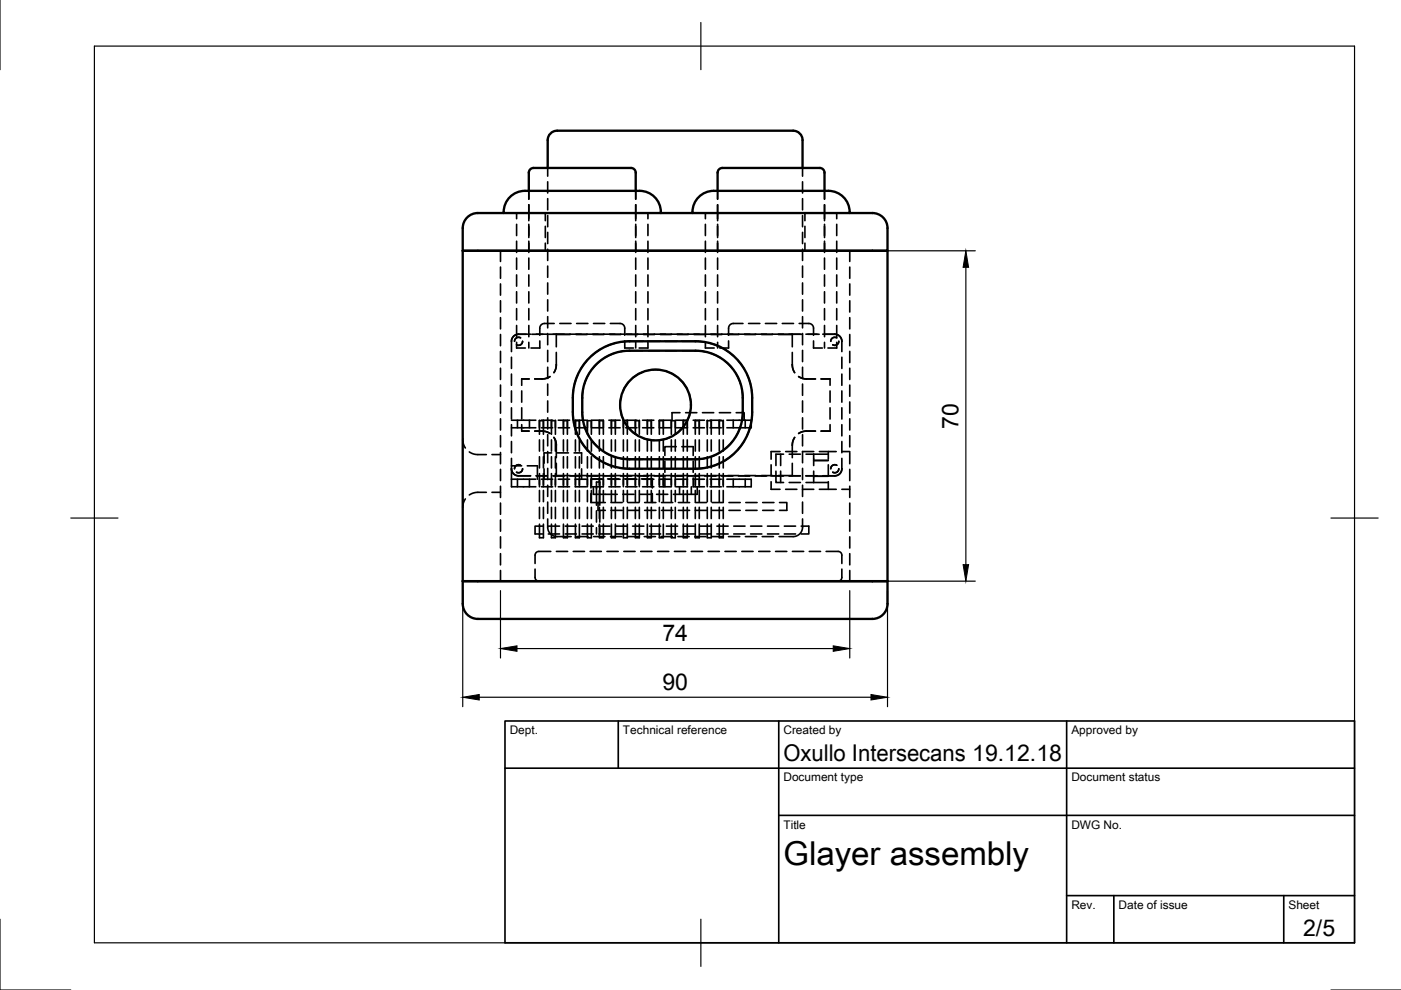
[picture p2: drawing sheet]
<svg xmlns="http://www.w3.org/2000/svg" width="297mm" height="210mm" viewBox="0 0 297 210" stroke-linecap="round" stroke-linejoin="round" font-family="sans-serif">
<!-- layer: Hidden -->
<g fill="none" stroke="#000" stroke-width=".35">
<path d="M116.1 35.6v1.8M116.1 38.5v2.4M170.2 35.6v1.8M170.2 38.5v2.4M106.1 53.2v2.2M106.1 56.6v2.4M109.5 45.2v1.2M109.5 47.6v2.3M109.5 51.1v2.4M109.5 54.7v2.4M109.5 58.3v2.4M112.1 40.5v1.7"/>
<path d="M112.1 43.4v3.4M112.1 47.6v2.8M112.1 51.1v2.4M112.1 54.7v2.4M112.1 58.3v2.4M115.6 45.2v1.6M115.6 48v2.4M115.6 51.6v1.6M116.1 42.1v2.4M116.1 45.7v2.4M116.1 49.3v2.4M116.1 52.8v2.4"/>
<path d="M116.1 56.4v2.4M116.1 60v2.4M134.8 40.5v1.7M134.8 43.4v3.4M134.8 47.6v2.8M134.8 51.1v2.4M134.8 54.7v2.4M134.8 58.3v2.4M137.4 45.2v1.2M137.4 47.6v2.3M137.4 51.1v2.4M137.4 54.7v2.4"/>
<path d="M137.4 58.3v2.4M149.6 45.2v1.2M149.6 47.6v2.3M149.6 51.1v2.4M149.6 54.7v2.4M149.6 58.3v2.4M152.1 40.5v1.7M152.1 43.4v3.4M152.1 47.6v2.8M152.1 51.1v2.4M152.1 54.7v2.4M152.1 58.3v2.4"/>
<path d="M170.2 42.1v2.4M170.2 45.7v2.4M170.2 49.3v2.4M170.2 52.8v2.4M170.2 56.4v2.4M170.2 60v2.4M170.7 45.2v1.6M170.7 48v2.4M170.7 51.6v1.6M174.8 40.5v1.7M174.8 43.4v3.4M174.8 47.6v2.8"/>
<path d="M174.8 51.1v2.4M174.8 54.7v2.4M174.8 58.3v2.4M177.4 45.2v1.2M177.4 47.6v2.3M177.4 51.1v2.4M177.4 54.7v2.4M177.4 58.3v2.4M180.2 53.2v2.2M180.2 56.6v2.4M106.1 60.2v2.4M106.1 63.8v2.4"/>
<path d="M106.1 67.3v2.4M106.1 70.9v2.4M106.1 74.5v2.4M106.1 78.1v2.4M108.4 75.7v2.4M108.4 79.3v2.4M109.5 72.6v1.2h1.9M109.5 61.9v2.3M109.5 65.4v2.4M109.5 69v2.4M110.4 71.6a.85 .85 0 0 0-1.3 .8 .85 .85 0 0 1 1.3-.8M110.8 72.4a.85 .85 0 0 1-1.3 .7"/>
<path d="M112.1 61.9v2.3M112.1 65.4v2.4M112.1 69v2.4M112.1 72.6v1.2M112.5 70.9h-2.6a1.5 1.5 0 0 0-1.5 1.5v2.1M114.4 72.3v1.5h-1.8M116.1 70.9h-3.3M116.1 63.6v2.3M116.1 67.1v2.4M116.1 70.7v2.4M116.1 74.3v2.4M116.1 77.9v2.3"/>
<path d="M116.3 70.9h53.8M116.6 79.9l-.8 .3-.9 .2M116.6 79.8l-.8 .4-.9 .1M117.5 68.6h-2.1l-.6 .2-.3 .6-.1 1.7M117.9 77.4l-.1 .9-.4 .7M117.9 77.3l-.1 .9-.4 .8M117.9 70.9v2.6M117.9 74.7v2.7M117.9 70.9h3M118.7 68.6h2.4M122.1 70.9h2.4M122.3 68.6h2.3"/>
<path d="M122.6 79.3l-.8 2.2M124.6 76.3l-1.5 1.9M124.9 79.2l-1 2.1M125.7 70.9h2.4M125.8 68.6h2.4M127.3 76.5l-1.7 1.7M127.3 74.1l-1.9 1.4M129.3 70.9h2.3M129.4 68.6h2.1l.6 .2 .3 .6 .1 1.7M130.4 74.9l-2.1 .9M130.6 72.7l-2.2 .8M132.5 72.3v1.5h1.8"/>
<path d="M132.8 70.9h2.4M134.8 61.9v2.3M134.8 65.4v2.4M134.8 69v2.4M134.8 72.6v1.2M136.3 72.4l-4.5 .1M136.3 74.4h-3.1l-1.6 .2M136.3 78.9l-2.1 1.2M136.4 70.9h2.4M137.4 72.6v1.2h-1.9M137.4 61.9v2.3M137.4 65.4v2.4"/>
<path d="M137.4 69v2.4M137.5 72.4h2.4M137.5 74.4h2.4M139.9 78.4l-2.4 .1M140 70.9h2.4M141.1 72.4h2.3M141.1 74.4h2.3M141.1 78.7l2.1 1M143.6 70.9h2.3M144.6 72.4l4.5 .1M144.6 74.4h3.1l1.7 .2M147.1 70.9h2.4"/>
<path d="M149.6 72.6v1.2h1.8M149.6 61.9v2.3M149.6 65.4v2.4M149.6 69v2.4M150.3 72.7l2.3 .8M150.5 74.9l2.2 .9M150.7 70.9h2.4M152.1 61.9v2.3M152.1 65.4v2.4M152.1 69v2.4M152.1 72.6v1.2M153.6 74.1l1.9 1.4"/>
<path d="M153.7 76.5l1.6 1.7M154.3 70.9h2.4M154.5 72.3v1.5h-1.9M156 79.2l1 2.1M156.4 76.3l1.4 1.9M157.5 68.6h-2.1l-.6 .2-.3 .6v1.7M157.9 70.9h2.3M158.3 79.3l.8 2.2M158.7 68.6h2.4M161.4 70.9h2.4M162.3 68.6h2.4M165 70.9h3"/>
<path d="M165.9 68.6h2.3M168 77.4l.1 .9 .4 .7M168 77.3l.1 .9 .4 .8M168 70.9v2.6M168 74.7v2.7M169.3 79.9l.8 .3 .9 .2M169.3 79.8l.8 .4 .9 .1M169.4 68.6h2.1l.6 .2 .4 .6v1.7M170.2 63.6v2.3M170.2 67.1v2.4M170.2 70.7v2.4M170.2 74.3v2.4"/>
<path d="M170.2 77.9v2.3M170.9 70.9h2.8M172.5 72.3v1.5h1.8M174.4 70.9h2.6a1.5 1.5 0 0 1 1.5 1.5v2.1M174.8 61.9v2.3M174.8 65.4v2.4M174.8 69v2.4M174.8 72.6v1.2M177.4 72.6v1.2h-1.9M177.4 61.9v2.3M177.4 65.4v2.4M177.4 69v2.4"/>
<path d="M177.4 71.6a.85 .85 0 0 0-1.3 .8 .85 .85 0 0 1 1.3-.8M177.8 72.4a.85 .85 0 0 1-1.2 .7M178.5 75.7v2.4M178.5 79.3v2.4M180.2 60.2v2.4M180.2 63.8v2.4M180.2 67.3v2.4M180.2 70.9v2.4M180.2 74.5v2.4M180.2 78.1v2.4M98.1 93.2l.1 .9 .5 .9M99.5 95.8l1.3 .5 2.3 .1"/>
<path d="M104.3 96.4h1.8M106.1 81.6v2.4M106.1 85.2v2.4M106.1 88.8v2.4M106.1 92.4v2.4M106.1 95.9v2.4M106.1 99.5v2.4M108.4 89.1h5.2M108.4 90.7h5.2M108.4 97.2v6h5.2M108.4 99.4a1.5 1.5 0 0 0 1.5 1.5h2.6M108.4 82.9v2.4"/>
<path d="M108.4 86.5v2.3M108.4 90v2.4M108.4 93.6v2.4M108.4 98.8h2.2M109.3 98.8l.5-.3 .6 .2a.85 .85 0 0 0-1.3 .7zM109.7 89.1v1.6M110.6 91.4h1.6M110.6 82.9v2.4M110.6 86.5v2.3M110.6 90v1.4M111.8 98.8h2.1v2.8M112.2 80.3h-1.6v1.4"/>
<path d="M112.3 89.1v1.6M113.4 91.4h2l1.2 .5-1.2-.5h-2M113.4 80.3h1.5M114.4 89.2h.8M114.4 89.1v3M114.4 93.3v2.3M114.4 96.8v2.4M114.8 89.1h2.4M114.8 90.7h2.4M115.2 89.1v3M115.2 93.3v2.3M115.2 96.8v2.4"/>
<path d="M115.4 99.4v2.2M116.1 81.4v2.4M116.1 85v2.4M116.1 88.6v2.4M116.1 92.2v2.3M116.1 95.7v2.4M116.1 99.3v2.4M116.9 89.2h.9M116.9 89.1v3M116.9 93.3v2.3M116.9 96.8v2.4M117 96h-1.6v2.2"/>
<path d="M117.4 92.8l.5 1.3v2.9M117.8 89.1v3M117.8 93.3v2.3M117.8 96.8v2.4M117.9 98.2v2.7M118.1 96h2.4M118.4 89.1h2.4M118.4 90.7h2.4M119.5 89.2h.8M119.5 89.1v3M119.5 93.3v2.3M119.5 96.8v2.4"/>
<path d="M120.3 89.1v3M120.3 93.3v2.3M120.3 96.8v2.4M121.4 87.4l.2 1.7M121.6 82.7l-.2 1.7M121.7 96h1.6v2.2M121.8 90.2l.8 2.3M121.9 89.1h2.4M121.9 90.7h2.4M122 89.2h.8M122 89.1v3M122 93.3v2.3"/>
<path d="M122 96.8v2.4M122.8 89.1v3M122.8 93.3v2.3M122.8 96.8v2.4M123.1 93.5l1.5 1.9M123.3 99.4v2.2M123.5 87.4l.1 1.9M123.6 82.5l-.1 1.9M123.9 90.4l1 2.2M124.5 89.2h.9M124.5 89.1v3M124.5 93.3v2.3"/>
<path d="M124.5 96.8v2.4M125.4 89.1v3M125.4 93.3v2.3M125.4 96.8v2.4M125.4 96.3l1.9 1.4M125.5 89.1h2.4v3M125.5 90.7h2.4M125.6 93.6l1.7 1.7M127.1 89.2h.8M127.1 89.1v3M127.1 93.3v2.3M127.1 96.8v2.4"/>
<path d="M127.9 93.3v2.3M127.9 96.8v2.4M128.3 95.9l2.1 1M128.4 98.3l2.2 .7M129.1 89.1h2.4M129.1 90.7h2.4M129.6 89.2h.9M129.6 89.1v3M129.6 93.3v2.3M129.6 96.8v2.4M130.5 89.1v3M130.5 93.3v2.3"/>
<path d="M130.5 96.8v2.4M131.6 97.2l1.6 .2h3.1M131.7 84.1l-.2 2.4M131.7 87.7l.9 2.2M131.8 99.3l4.5 .1M132.2 89.2h.8M132.2 89.1v3M132.2 93.3v2.3M132.2 96.8v2.4M132.7 89.1h2.4M132.7 90.7h2.4M133 89.1v3"/>
<path d="M133 93.3v2.3M133 96.8v2.4M133.4 80.9l-1.3 2M133.4 90.9l1.8 1.5M134.7 89.2h.8M134.7 89.1v3M134.7 93.3v2.3M134.7 96.8v2.4M135.5 89.1v3M135.5 93.3v2.3M135.5 96.8v2.4M136.2 89.1h2.4"/>
<path d="M136.2 90.7h2.4M136.3 92.9l2.4 .5M137.3 89.2h.8M137.3 89.1v3M137.3 93.3v2.3M137.3 96.8v2.4M137.5 99.4h2.4M137.5 97.4h2.4M138.1 89.1v3M138.1 93.3v2.3M138.1 96.8v2.4M139.8 89.2h.8"/>
<path d="M139.8 89.1v3M139.8 93.3v2.3M139.8 96.8v2.4M139.8 89.1h2.4M139.8 90.7h2.4M140.6 89.1v3M140.6 93.3v2.3M140.6 96.8v2.4M141 97.8v2.3M141.1 99.4h2.3M141.1 97.4h2.3M142.2 92.7l-2.3 .6"/>
<path d="M142.3 89.2h.9M142.3 89.1v3M142.3 93.3v2.3M142.3 96.8v2.4M143.2 89.1v3M143.2 93.3v2.3M143.2 96.8v2.4M143.4 94.7h-2.4v1.9M143.4 89.1h2.4M143.4 90.7h2.4M144.2 87.5h-1.7v1.6M144.2 80.5l1.4 1.9"/>
<path d="M144.6 94.7h2.4v1.9M144.9 89.2h.8M144.9 89.1v3M144.9 93.3v2.3M144.9 96.8v2.4M145 90.4l-1.8 1.7M145.4 87.5h2.3M145.7 89.1v3M145.7 93.3v2.3M145.7 96.8v2.4M146.1 83.5l.4 2.4M146.4 87.1l-.8 2.3"/>
<path d="M147 89.1h2.3M147 90.7h2.3M147 97.8v2.3M147.4 89.2h.9M147.4 89.1v3M147.4 93.3v2.3M147.4 96.8v2.4M148.3 89.1v3M148.3 93.3v2.3M148.3 96.8v2.4M148.9 87.5h2.4M149.1 99.3l-4.5 .1"/>
<path d="M149.4 97.2l-1.7 .2h-3.1M150 89.2h.8M150 89.1v3M150 93.3v2.3M150 96.8v2.4M150.5 89.1h2.4M150.5 90.7h2.4M150.8 89.1v3M150.8 93.3v2.3M150.8 96.8v2.4M152.5 89.2h.8M152.5 89.1v3"/>
<path d="M152.5 93.3v2.3M152.5 96.8v2.4M152.5 87.5h2.4M152.6 98.3l-2.3 .7M152.7 95.9l-2.2 1M153.3 89.1v3M153.3 93.3v2.3M153.3 96.8v2.4M154.1 89.1h5.2v1.6h-5.2M155.3 93.6l-1.6 1.7M155.5 89.1v1.6M155.5 96.3l-1.9 1.4"/>
<path d="M156.1 87.5h1.7v1.6M157 90.4l-1 2.2M157.3 82.5l.2 1.9M157.5 87.4l-.2 1.9M157.8 93.5l-1.4 1.9M158 89.1v1.6M159.1 90.2l-.8 2.3M159.4 82.7l.1 1.7M159.5 87.4l-.1 1.7M163.5 98.6v2.3M164.5 99.9v2.4h1.6M165.4 95.7h-1.9v1.7"/>
<path d="M165.5 96.3v2.4M165.5 99.9v2.4M166.1 96.3h-1.6v2.4M166.6 95.7h2.4M167.3 96.3h2.4M168 98.2v2.7M168.5 92.8l-.5 1.3v2.9M170.2 81.4v2.4M170.2 85v2.4M170.2 88.6v2.4M170.2 92.2v2.3M170.2 99.3v2.4"/>
<path d="M170.9 96.3h4.7M171 80.3h1.9M172.5 99.9v2.4M172.5 96.3v2.4M172.5 97.6h3.1M172.5 95.7h-2.4l.1 2.4M172.9 91.4h-2.4l-1.2 .5 1.2-.5h2.4M173.7 95.7h3.6M174.1 80.3h1.9v1.4M174.1 91.4h1.9M175.6 95.7v1.7M175.6 98.6v2.3"/>
<path d="M176 82.9v2.4M176 86.5v2.3M176 90v1.4h-1.9M177.4 98.7a.85 .85 0 0 0-1.3 .7M178.5 95.7h1.7M178.5 97.2v2.2a1.5 1.5 0 0 1-1.5 1.5h-2.6M178.5 82.9v2.4M178.5 86.5v2.3M178.5 90v2.4M178.5 93.6v2.4M180.2 81.6v2.4M180.2 85.2v2.4"/>
<path d="M180.2 88.8v2.4M180.2 92.4v2.4M180.2 95.9v2.4M180.2 99.5v2.4M98.7 105.8l-.5 .9-.1 .9M103.1 104.4h-2.3l-1.3 .5M104.3 104.4h1.8M106.1 103.1v2.4M106.1 106.7v2.3M106.1 110.2v2.4M106.1 113.8v2.4M106.1 117.4v2.4"/>
<path d="M108.4 101.6h5.2M109.5 100.1a.85 .85 0 0 0 1.3-.7 .84 .84 0 0 1-1.3 .7zM109.7 101.6v1.6M112.3 101.6v1.6M113.7 100.9h2.4M114.4 111.1v2.9h.8v-2.9M114.4 100.4v2.8M114.4 104v2.4M114.4 107.6v2.3M114.8 101.6h2.4M114.8 103.2h2.4M115.1 111.6h-1.7v1.6h1.7"/>
<path d="M115.2 100.4v2.8M115.2 104v2.4M115.2 107.6v2.3M116.1 110v1.8a2 2 0 0 0 2 2h3M116.1 102.9v2.4M116.1 106.5v2.3M116.3 111.6h2.3M116.3 113.2h2.3M116.8 116.9h-2.6a.8 .8 0 0 0-.8 .8v1.8M116.9 111.1v2.9h.9v-2.9M116.9 100.4v2.8M116.9 104v2.4"/>
<path d="M116.9 107.6v2.3M117.3 100.9h2.3M117.8 100.4v2.8M117.8 104v2.4M117.8 107.6v2.3M117.9 100.8h3M118 116.9h2.4M118.4 101.6h2.4M118.4 103.2h2.4M119.5 111.1v2.9h.8v-2.9M119.5 100.4v2.8M119.5 104v2.4"/>
<path d="M119.5 107.6v2.3M119.8 111.6h2.4M119.8 113.2h2.4M120.3 100.4v2.8M120.3 104v2.4M120.3 107.6v2.3M120.8 100.9h2.4M121.5 116.9h2.4M121.9 101.6h2.4M121.9 103.2h2.4M122 111.1v2.9h.8v-2.9M122 100.4v2.8"/>
<path d="M122 104v2.4M122 107.6v2.3M122.1 100.8h2.4M122.3 113.8h2.4M122.8 100.4v2.8M122.8 104v2.4M122.8 107.6v2.3M123.4 111.6h2.4M123.4 113.2h2.4M124.4 100.9h2.4M124.5 111.1v2.9h.9v-2.9M124.5 100.4v2.8"/>
<path d="M124.5 104v2.4M124.5 107.6v2.3M125.1 116.9h2.4M125.3 104.6v1.9h3M125.4 100.4v2.8M125.4 104v2.4M125.4 107.6v2.3M125.5 101.6h2.4M125.7 100.8h2.4M125.8 103.2v1.6h5.1M125.9 113.8h2.3M126.5 107.1v-4.9h.7v4.9"/>
<path d="M126.5 108.3v2.4M126.5 111.9v1.3M126.8 106.5v1.7h1.5M127 111.6h2.4M127 113.2h2.4M127.1 111.1v2.9h.8v-2.9M127.1 100.4v2.8M127.1 104v2.4M127.1 107.6v2.3M127.2 108.3v2.4M127.2 111.9v1.3M127.6 101.5h-2.3v2"/>
<path d="M127.9 100.4v2.8h-2.4M127.9 104v2.4M127.9 107.6v2.3M128 100.9h2.4M128.7 116.9h2.4M128.8 101.5h2.4M129.1 101.6h2.4M129.1 103.2h2.4M129.3 100.8h2.3M129.4 113.8h2.4M129.5 106.5h2.4M129.5 108.2h2.4"/>
<path d="M129.6 111.1v2.9h.9v-2.9M129.6 100.4v2.8M129.6 104v2.4M129.6 107.6v2.3M130.5 100.4v2.8M130.5 104v2.4M130.5 107.6v2.3M130.5 111.6h2.4M130.5 113.2h2.4M131.5 100.9h2.4M132.1 104.8h2.3M132.2 111.1v2.9h.8v-2.9"/>
<path d="M132.2 100.4v2.8M132.2 104v2.4M132.2 107.6v2.3M132.3 116.9h2.3M132.4 101.5h2.4M132.7 101.6h2.4M132.7 103.2h2.4M132.8 100.8h2.4M133 100.4v2.8M133 104v2.4M133 107.6v2.3M133 113.8h2.4"/>
<path d="M133.1 106.5h2.4M133.1 108.2h2.4M134.1 111.6h2.4M134.1 113.2h2.4M134.7 111.1v2.9h.8v-2.9M134.7 100.4v2.8M134.7 104v2.4M134.7 107.6v2.3M135.1 100.9h2.4M135.5 100.4v2.8M135.5 104v2.4M135.5 107.6v2.3"/>
<path d="M135.6 104.8h2.4M135.8 116.9h2.4M136 101.5h2.3v2M136.2 101.6h2.4M136.2 103.2h2.4M136.4 100.8h2.4M136.6 113.8h2.4M136.7 106.5h2.4M136.7 108.2h2.4M137.3 111.1v2.9h.8v-2.9M137.3 100.4v2.8M137.3 104v2.4"/>
<path d="M137.3 107.6v2.3M137.7 111.6h2.4M137.7 113.2h2.4M138.1 100.4v2.8M138.1 104v2.4M138.1 107.6v2.3M138.3 104.6v1.9M138.7 100.9h2.4M139.2 104.8h2.4M139.4 116.9h2.4M139.8 111.1v2.9h.8v-2.9M139.8 100.4v2.8"/>
<path d="M139.8 104v2.4M139.8 107.6v2.3M139.8 101.6h2.4M139.8 103.2h2.4M140 100.8h2.4M140.2 113.8h2.3M140.3 106.5h2.3M140.3 108.2h2.3M140.6 100.4v2.8M140.6 104v2.4M140.6 107.6v2.3M141 101.3v1.9"/>
<path d="M141.3 111.6h2.4M141.3 113.2h2.4M142.3 100.9h2.4M142.3 111.1v2.9h.9v-2.9M142.3 100.4v2.8M142.3 104v2.4M142.3 107.6v2.3M143 116.9h2.4M143.2 100.4v2.8M143.2 104v2.4M143.2 107.6v2.3M143.4 101.6h2.4"/>
<path d="M143.4 103.2h2.4M143.6 100.8h2.3M143.7 113.8h2.4M143.8 106.5h2.4M143.8 108.2h2.4M144.1 103.2v1.6M144.8 111.6h2.4M144.8 113.2h2.4M144.9 111.1v2.9h.8v-2.9M144.9 100.4v2.8M144.9 104v2.4M144.9 107.6v2.3"/>
<path d="M145.7 100.4v2.8M145.7 104v2.4M145.7 107.6v2.3M145.8 100.9h2.4M146.6 116.9h2.3M146.6 103.2v1.6M147 101.6h2.3M147 101.3v1.9h2.3M147.1 100.8h2.4M147.3 113.8h2.4M147.4 106.5h2.4M147.4 108.2h2.4"/>
<path d="M147.4 111.1v2.9h.9v-2.9M147.4 100.4v2.8M147.4 104v2.4M147.4 107.6v2.3M147.8 103.2v1.6h-5M148.3 100.4v2.8M148.3 104v2.4M148.3 107.6v2.3M148.4 111.6h2.4M148.4 113.2h2.4M149.4 100.9h2.4M150 111.1v2.9h.8v-2.9"/>
<path d="M150 100.4v2.8M150 104v2.4M150 107.6v2.3M150.1 116.9h2.4M150.5 101.6h2.4M150.5 103.2h2.4M150.7 100.8h2.4M150.8 100.4v2.8M150.8 104v2.4M150.8 107.6v2.3M150.9 113.8h2.4M151 106.5h2.4"/>
<path d="M151 108.2h2.4M152 111.6h2.4M152 113.2h2.4M152.5 111.1v2.9h.8v-2.9M152.5 100.4v2.8M152.5 104v2.4M152.5 107.6v2.3M153 100.9h2.4M153.3 100.4v2.8M153.3 104v2.4M153.3 107.6v2.3M153.7 116.9h2.4"/>
<path d="M154.1 101.6h5.2v1.6h-5.2M154.3 100.8h2.4M154.5 113.8h2.3M154.6 106.5h2.3M154.6 108.2h2.3M155.5 101.6v1.6M155.6 111.6h2.4M155.6 113.2h2.4M156.6 100.9h2.4M157.3 116.9h2.4M157.9 100.8h2.3M158 101.6v1.6"/>
<path d="M158 113.8h2.4M158.1 106.5h2.4M158.1 108.2h2.4M159.1 111.6h2.4M159.1 113.2h2.4M160.1 100.9h2.4M160.9 116.9h2.3M161.4 100.8h2.4M161.6 113.8h2.4M161.7 106.5h2.4M161.7 108.2h2.4M162.7 111.6h2.4"/>
<path d="M162.7 113.2h2.4M163.5 102.1v1.6h1.9M163.7 100.9h2.4M164.4 116.9h2.4M165 100.8h3M165.3 106.5h1.5v1.7h-1.5M166.3 111.6h2.4M166.3 113.2h2.4M166.6 103.7h2.4M167.3 100.9h2.4M167.3 102.3h2.4M168 116.9h2.4"/>
<path d="M169.9 111.6h1.6v1.6h-1.6M170.1 103.7h2.4M170.2 110v1.8a2 2 0 0 1-2 2h-3M170.2 102.9v2.4M170.2 106.5v2.3M170.9 100.9h2.4M170.9 102.3h1.6M171.6 116.9h2.4M172.5 102.3h3.1M172.5 101h3.1M173.7 103.7h3.6M175.2 116.9h2.5a.8 .8 0 0 1 .8 .8v1.8"/>
<path d="M175.6 102.1v1.6M176.6 100.1a.85 .85 0 0 0 1.2-.7 .84 .84 0 0 1-1.2 .7zM178.5 103.7h1.7M180.2 103.1v2.4M180.2 106.7v2.3M180.2 110.2v2.4M180.2 113.8v2.4M180.2 117.4v2.4M106.1 121v2.2M113.4 120.7v1.7a.8 .8 0 0 0 .8 .8M178.5 120.7v1.7a.8 .8 0 0 1-.8 .8M180.2 121v2.2"/>
</g>
<!-- layer: Visible -->
<g fill="none" stroke="#000" stroke-width=".5">
<path d="M116.1 35.6v-5.9a2 2 0 0 1 2-2h50.1a2 2 0 0 1 2 2v5.9M98.1 53.2h86.9zM99 46.1a3.2 3.2 0 0 1 2.3-.9h83.7a3.2 3.2 0 0 1 3.2 3.2v4.8h-3.2h3.2v74.8a3.2 3.2 0 0 1-3.2 3.2h-83.7a3.2 3.2 0 0 1-3.2-3.2v-79.6a3.2 3.2 0 0 1 .9-2.3zM106.8 45.2a4.7 4.7 0 0 1 5-4.7h23.5a4.7 4.7 0 0 1 4.8 4.7M112.1 40.5v-3.9a1.08 1.08 0 0 1 1.2-1h20.4a1.03 1.03 0 0 1 1.1 1v3.9M146.8 45.2a4.7 4.7 0 0 1 5-4.7h23.5a4.7 4.7 0 0 1 4.8 4.7M152.1 40.5v-3.9a1.08 1.08 0 0 1 1.2-1h20.4a1.03 1.03 0 0 1 1.1 1v3.9M125 75.9a12 12 0 0 1 8.5-3.5h14a12 12 0 0 1 12 12 15.8 15.8 0 0 1-1.2 8.2 12 12 0 0 1-10.8 6.8h-14a12 12 0 0 1-12.1-12 15.8 15.8 0 0 1 1.3-8.3l.6-1.2zM126 77.7a10 10 0 0 1 7.5-3.3h14a10 10 0 0 1 10 10 13.7 13.7 0 0 1-1.2 7.7 10 10 0 0 1-8.8 5.3h-14a10 10 0 0 1-10-10 13.7 13.7 0 0 1 1.1-7.7zM98.1 123.2h90.1"/>
<circle cx="139" cy="85.9" r="7.5"/>
</g>
<!-- layer: Border -->
<path d="M0 0v14.8M20 9.8h267.2v190.1h-267.2zM148.6 4.8v10M15 109.8h10M282.2 109.8h10M0 194.9v15h15M148.6 194.9v10M282.2 209.9h14.9" fill="none" stroke="#000" stroke-width=".25"/>
<!-- layer: TitleBlock -->
<path d="M107.1 152.9h180.1v47h-180.1zM131.1 152.9v10M165.1 152.9v47M226.1 152.9v47M107.1 162.9h180.1M165.1 172.9h122.1M226.1 189.9h61.1M236.2 189.9v10M272.2 189.9v10" fill="none" stroke="#000" stroke-width=".35"/>
<!-- layer: Dimensions -->
<path d="M187 53.2h19.8M204.8 56.7v63M98.1 125.2v24.6M106.1 125.2v14.3M109.6 137.5h67.1M180.2 125.2v14.3M187 123.2h19.8M188.2 125.2v24.6M101.6 147.8h83.1" fill="none" stroke="#000" stroke-width=".25"/>
<path d="M204.8 53.2l.6 3.5h-1.2zM204.2 119.7h1.2l-.6 3.5zM106.1 137.5l3.5-.6v1.2zM176.7 136.9l3.5 .6-3.5 .6zM98.1 147.8l3.5-.5v1.1zM184.7 147.3l3.5 .5-3.5 .6z" fill="#000" stroke="#000" stroke-width=".21"/>
<text font-size="7" x="166.1" y="183.4">Glayer assembly</text>
<g font-size="4.9">
<text x="203.2" y="90.9" transform="rotate(-90 203.2 90.9)">70</text>
<text x="140.4" y="136">74</text>
<text x="140.4" y="146.3">90</text>
<text x="166.1" y="161.4">Oxullo Intersecans 19.12.18</text>
<text x="276.3" y="198.5">2/5</text>
</g>
<g font-size="2.5">
<text x="108.1" y="155.7">Dept.</text>
<text x="132.1" y="155.7">Technical reference</text>
<text x="166.1" y="155.7">Created by</text>
<text x="227.1" y="155.7">Approved by</text>
<text x="166.1" y="165.7">Document type</text>
<text x="227.1" y="165.7">Document status</text>
<text x="166.1" y="175.7">Title</text>
<text x="227.1" y="175.7">DWG No.</text>
<text x="227.1" y="192.7">Rev.</text>
<text x="237.2" y="192.7">Date of issue</text>
<text x="273.2" y="192.7">Sheet</text>
</g>
</svg>
